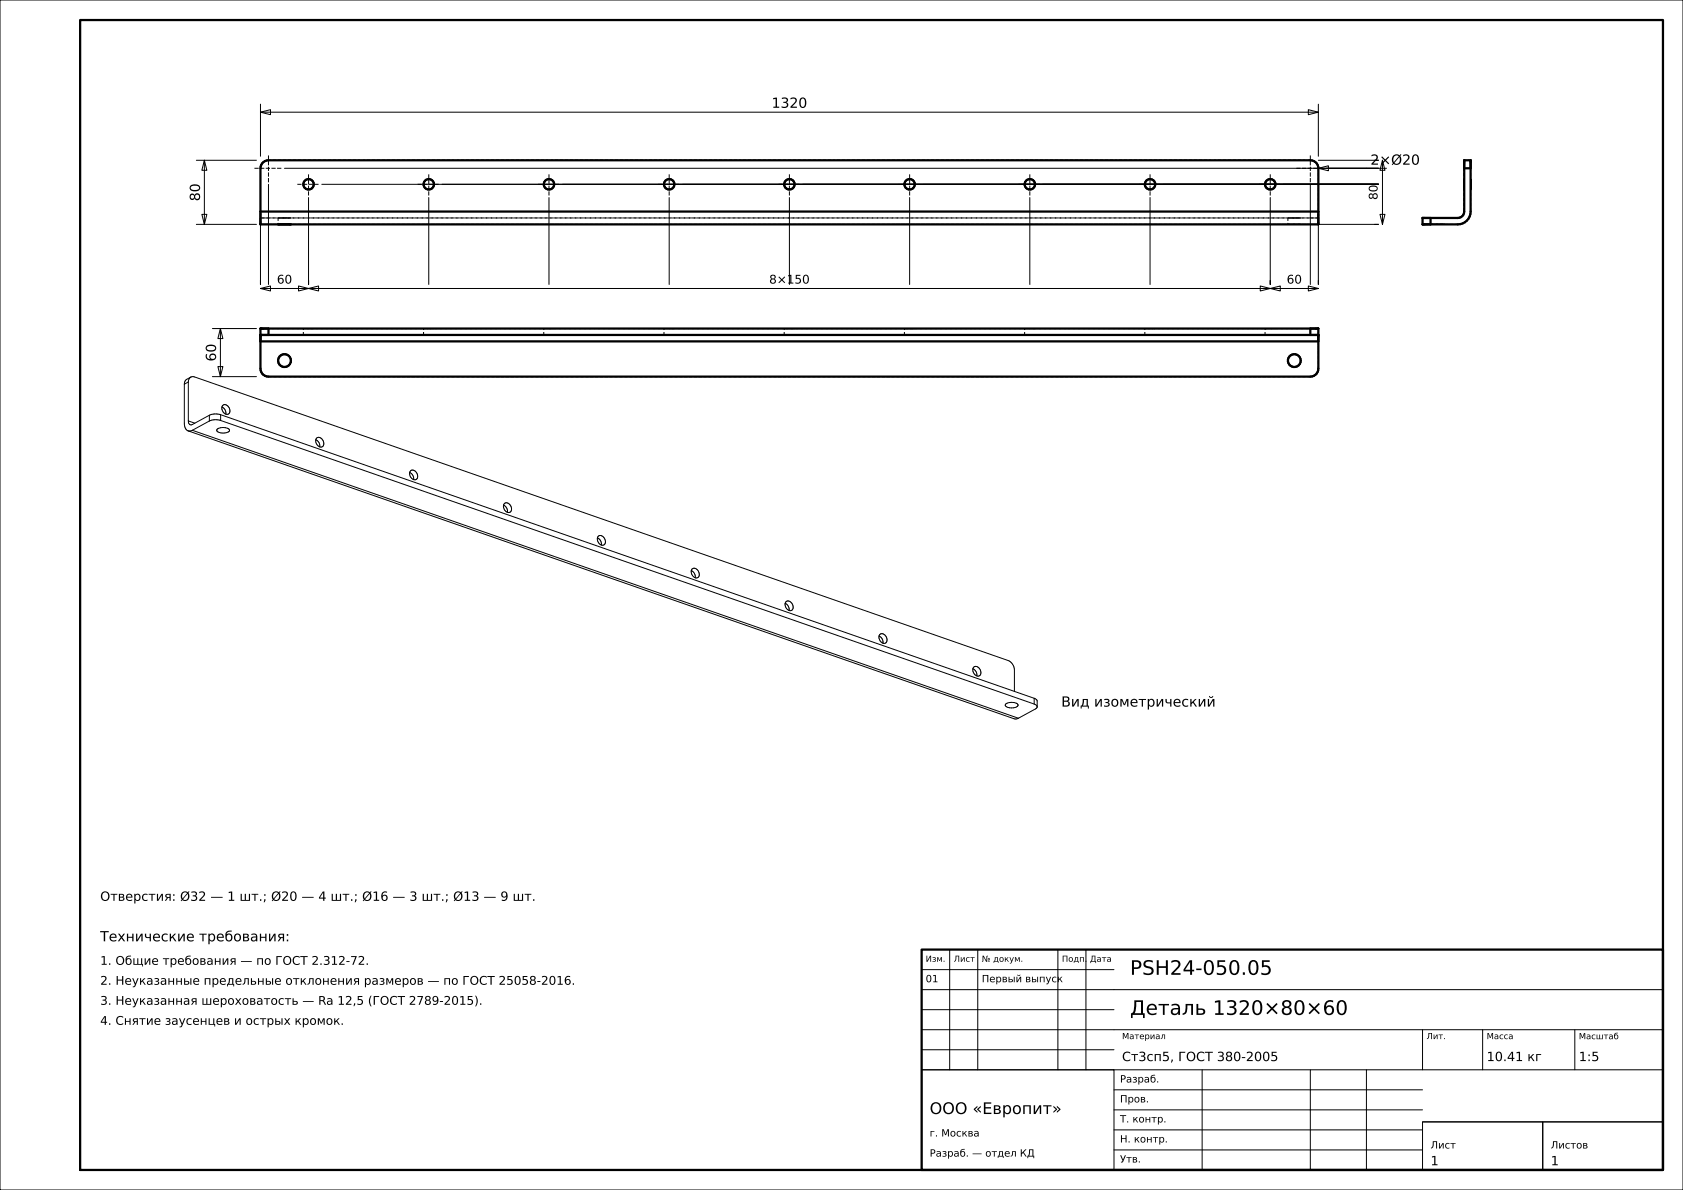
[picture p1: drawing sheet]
<svg xmlns="http://www.w3.org/2000/svg" width="420mm" height="297mm" viewBox="0 0 420 297" stroke-linecap="round" stroke-linejoin="round" font-family="sans-serif">
<g fill="none" stroke="#000" stroke-width=".25">
<path d="M0 0h420v297h-420zM49 40h15M51 40l.6 2.5h-1.2zM51 40v16M65 28l2.5-.6v1.2zM65 26v13M65 28h264M326.5 27.4l2.5 .6-2.5 .6zM329 26v13M329 40h15M345 40l.6 2.5h-1.2zM345 40v16"/>
<path d="M49 56h15M50.4 53.5h1.2l-.6 2.5zM65 56v15M67 46v25M71 42h275M77 49.3v21.7M80.3 46h263.7M107 49.3v21.7M137 49.3v21.7M167 49.3v21.7M197 49.3v21.7M227 49.3v21.7"/>
<path d="M257 49.3v21.7M287 49.3v21.7M317 49.3v21.7M327 46v25M329 42l2.5-.6v1.2zM344 56h-15v15M344.4 53.5h1.2l-.6 2.5zM65 72l2.5-.6v1.2zM65 72h264M74.5 71.4l2.5 .6-2.5 .6zM77 72l2.5-.6v1.2zM314.5 71.4l2.5 .6-2.5 .6z"/>
<path d="M317 72l2.5-.6v1.2zM326.5 71.4l2.5 .6-2.5 .6zM46 95.9v9.7a1.89 1.89 0 0 0 .9 1.9M47 95.3v9.8M47 95.3l-1 .6M47.6 94.1h1l203 70.8a2.61 2.61 0 0 1 1.5 2.3v5.4M47.6 94.1a1.32 1.32 0 0 0-.6 1.2M47.6 94.1l-1 .6a1.32 1.32 0 0 0-.6 1.2M53 94h11M53 82h11M54.4 91.5h1.2l-.6 2.5zM55 82l.6 2.5h-1.2z"/>
<path d="M55 82v12M46.9 107.5l206.2 71.9 1-.1M47 105.1l1.6 .5M48 107.4l-1.1 .1M48 107.4l206.1 71.9M52.2 103.6l-4.2 2.4a.73 .73 0 0 1-.8-.2 .73 .73 0 0 1-.2-.7M52.2 105.1l-4.2 2.3M52.2 103.6v1.5M54.2 107.1a2.25 2.25 0 0 1 3.1 .3v.1a2.3 2.3 0 0 1-3.2-.1zM55.1 103.5a4 4 0 0 0-2.9 .1M55.1 104.9a4 4 0 0 0-2.9 .2M55.1 103.5l203 70.8"/>
<path d="M55.1 104.9l203 70.8M55.1 103.5v1.4M55.4 101.6a1.67 1.67 0 0 1 1 1.8M55.6 101.2a1.35 1.35 0 0 1 1.5 .4 1.35 1.35 0 0 1 .2 1.5 1.2 1.2 0 0 1-1.4 0 1.2 1.2 0 0 1-.5-1.3zM78.8 109.7a1.67 1.67 0 0 1 1 1.8M79 109.4a1.35 1.35 0 0 1 1.5 .3 1.35 1.35 0 0 1 .2 1.6 1.2 1.2 0 0 1-1.4 0 1.2 1.2 0 0 1-.5-1.3zM102.2 117.9a1.67 1.67 0 0 1 1 1.8M102.4 117.5a1.35 1.35 0 0 1 1.5 .4 1.35 1.35 0 0 1 .2 1.5 1.2 1.2 0 0 1-1.4 .1 1.2 1.2 0 0 1-.5-1.3zM125.7 126.1a1.67 1.67 0 0 1 .9 1.8M125.9 125.7a1.35 1.35 0 0 1 1.5 .4 1.35 1.35 0 0 1 .1 1.5 1.2 1.2 0 0 1-1.4 0 1.2 1.2 0 0 1-.5-1.3zM149.1 134.2a1.67 1.67 0 0 1 1 1.8M149.3 133.9a1.35 1.35 0 0 1 1.5 .3 1.35 1.35 0 0 1 .2 1.6 1.2 1.2 0 0 1-1.4 0 1.2 1.2 0 0 1-.5-1.3z"/>
<path d="M172.5 142.4a1.67 1.67 0 0 1 1 1.8M172.7 142a1.35 1.35 0 0 1 1.5 .4 1.35 1.35 0 0 1 .2 1.5 1.2 1.2 0 0 1-1.4 .1 1.2 1.2 0 0 1-.5-1.3zM195.9 150.6a1.67 1.67 0 0 1 1 1.8M196.1 150.2a1.35 1.35 0 0 1 1.5 .4 1.35 1.35 0 0 1 .2 1.5 1.2 1.2 0 0 1-1.4 0 1.2 1.2 0 0 1-.5-1.3zM219.4 158.7a1.67 1.67 0 0 1 .9 1.8M219.6 158.4a1.35 1.35 0 0 1 1.5 .3 1.35 1.35 0 0 1 .1 1.6 1.2 1.2 0 0 1-1.4 0 1.2 1.2 0 0 1-.5-1.3zM242.8 166.9a1.67 1.67 0 0 1 1 1.8M243 166.5a1.35 1.35 0 0 1 1.5 .4 1.35 1.35 0 0 1 .2 1.5 1.2 1.2 0 0 1-1.4 .1 1.2 1.2 0 0 1-.5-1.3zM251 175.7a2.25 2.25 0 0 1 3.1 .3l-.1 .1a2.3 2.3 0 0 1-3.1-.1zM258.1 174.3l.7 .5v1.6M258.1 175.7l.5 .3 .2 .4M258.1 174.3v1.4"/>
<path d="M258.8 176.4l-.4 .5-4.3 2.4M237 237v30M244 237v30M264 237v30M271 237v30M230 257h185M230 252h48M230 247h185M230 242h48M355 257v10M370 257v10M393 257v10"/>
<path d="M230 267h48v25h-48zM230 267h185M230 262h48M278 277h77M278 272h77M300 267v25M327 267v25M341 267v25M278 287h77M278 282h77M355 280h30v12h-30zM355 280h60"/>
<path d="M385 280h30v12h-30z"/>
</g>
<g fill="none" stroke="#000" stroke-width=".56">
<path d="M20 5h395v287h-395zM365.4 40h1.6v12.8a3.2 3.2 0 0 1-3.2 3.2h-8.8v-1.6h8.8a1.6 1.6 0 0 0 1.6-1.6zM65 52.8h264M65.8 40.4l1.2-.4h260a2 2 0 0 1 2 2v14h-264v-14a2 2 0 0 1 .8-1.6zM357 54.4v1.6M365.4 42h1.6M65 82h264v10a2 2 0 0 1-2 2h-260a2 2 0 0 1-2-2zM65 83.6h264M65 85.2h264M67 82v1.6M327 82v1.6M230 237h185v55h-185z"/>
<circle cx="77" cy="46" r="1.3"/>
<circle cx="107" cy="46" r="1.3"/>
<circle cx="137" cy="46" r="1.3"/>
<circle cx="167" cy="46" r="1.3"/>
<circle cx="197" cy="46" r="1.3"/>
<circle cx="227" cy="46" r="1.3"/>
<circle cx="257" cy="46" r="1.3"/>
<circle cx="287" cy="46" r="1.3"/>
<circle cx="317" cy="46" r="1.3"/>
<circle cx="71" cy="90" r="1.6"/>
<circle cx="323" cy="90" r="1.6"/>
</g>
<g fill="none" stroke="#000" stroke-width=".25" stroke-dasharray=".7 .5" stroke-linecap="butt">
<path d="M67 40h260M327 40l.4 .1M367 40h-1.6M65 42l.1-.4M65 52.8v-10.8M65 54.4v1.6M65 54.4v-.1M65 54.3v-.1M65 54.2v-.1M65 54.1v-.2M65 53.9v-.1M65 53.8v-.1"/>
<path d="M65 53.7v-.2M65 53.5v-.2M65 53.3v-.1M65 53.2v-.2M65 53v-.2M65 56h.1M65.1 41.6l.1-.5M65.1 54.4h-.1M65.1 56h.1M65.2 41.1l.2-.3M65.2 54.4h-.1M65.2 56h.1"/>
<path d="M65.3 54.4h-.1M65.3 56h.1M65.4 40.8l.4-.4M65.4 54.4h-.1M65.4 56h.2M65.6 54.4h-.2M65.6 56h.2M65.8 40.4l.3-.2M65.8 54.4h-.2M65.8 56h.1M65.9 54.4h-.1M65.9 56h.2"/>
<path d="M66.1 40.2l.5-.1M66.1 54.4h-.2M66.1 56h.2M66.3 54.4h-.2M66.3 56h.3M66.6 40.1l.4-.1M66.6 54.4h-.3M66.6 56h.2M66.8 54.4h-.2M66.8 56h.2M67 54.4h-.2M69.4 54.4v1.6"/>
<path d="M69.4 56h.2M69.4 54.4h.2M69.6 56h.1M69.6 54.4h.1M69.6 54.4h-.2M69.7 56h.3M69.7 54.4h.3M69.7 54.4h-.1M70 56h.3M70 54.4h.3M70 54.4h-.3M70.3 56h.3"/>
<path d="M70.3 54.4h.3M70.3 54.4h-.3M70.6 56h.4M70.6 54.4h.4M70.6 54.4h-.3M71 56h.4M71 54.4h.4M71 54.4h-.4M71.4 56h.3M71.4 54.4h.3M71.4 54.4h-.4M71.7 56h.3"/>
<path d="M71.7 54.4h.3M71.7 54.4h-.3M72 56h.3M72 54.4h.3M72 54.4h-.3M72.3 56h.1M72.3 54.4h.1M72.3 54.4h-.3M72.4 56h.2M72.4 54.4h.2M72.4 54.4h-.1M72.6 54.4h-.2"/>
<path d="M75.7 46.2v-.4M75.7 45.8l.1-.4M75.8 46.6l-.1-.4M75.8 45.4l.2-.3M76 46.9l-.2-.3M76 45.1l.4-.2M76.4 47.1l-.4-.2M76.4 44.9l.3-.2M76.7 47.3l-.3-.2M76.7 44.7h.4M77.1 47.3h-.4M77.1 44.7l.4 .1"/>
<path d="M77.5 47.2l-.4 .1M77.5 44.8l.3 .2M77.8 47l-.3 .2M77.8 45l.3 .3M78.1 46.7l-.3 .3M78.1 45.3l.1 .3M78.2 46.4l-.1 .3M78.2 45.6l.1 .4M78.3 46l-.1 .4M105.7 46.2v-.4M105.7 45.8l.1-.4M105.8 46.6l-.1-.4"/>
<path d="M105.8 45.4l.2-.3M106 46.9l-.2-.3M106 45.1l.4-.2M106.4 47.1l-.4-.2M106.4 44.9l.3-.2M106.7 47.3l-.3-.2M106.7 44.7h.4M107.1 47.3h-.4M107.1 44.7l.4 .1M107.5 47.2l-.4 .1M107.5 44.8l.3 .2M107.8 47l-.3 .2"/>
<path d="M107.8 45l.3 .3M108.1 46.7l-.3 .3M108.1 45.3l.1 .3M108.2 46.4l-.1 .3M108.2 45.6l.1 .4M108.3 46l-.1 .4M135.7 46.2v-.4M135.7 45.8l.1-.4M135.8 46.6l-.1-.4M135.8 45.4l.2-.3M136 46.9l-.2-.3M136 45.1l.3-.2"/>
<path d="M136.3 47.1l-.3-.2M136.3 44.9l.4-.2M136.7 47.3l-.4-.2M136.7 44.7h.4M137.1 47.3h-.4M137.1 44.7l.4 .1M137.5 47.2l-.4 .1M137.5 44.8l.3 .2M137.8 47l-.3 .2M137.8 45l.3 .3M138.1 46.7l-.3 .3M138.1 45.3l.1 .3"/>
<path d="M138.2 46.4l-.1 .3M138.2 45.6l.1 .4M138.3 46l-.1 .4M165.7 46.2v-.4M165.7 45.8l.1-.4M165.8 46.6l-.1-.4M165.8 45.4l.2-.3M166 46.9l-.2-.3M166 45.1l.3-.2M166.3 47.1l-.3-.2M166.3 44.9l.4-.2M166.7 47.3l-.4-.2"/>
<path d="M166.7 44.7h.4M167.1 47.3h-.4M167.1 44.7l.4 .1M167.5 47.2l-.4 .1M167.5 44.8l.3 .2M167.8 47l-.3 .2M167.8 45l.3 .3M168.1 46.7l-.3 .3M168.1 45.3l.1 .3M168.2 46.4l-.1 .3M168.2 45.6l.1 .4M168.3 46l-.1 .4"/>
<path d="M195.7 46.2v-.4M195.7 45.8l.1-.4M195.8 46.6l-.1-.4M195.8 45.4l.2-.3M196 46.9l-.2-.3M196 45.1l.4-.2M196.4 47.1l-.4-.2M196.4 44.9l.3-.2M196.7 47.3l-.3-.2M196.7 44.7h.4M197.1 47.3h-.4M197.1 44.7l.4 .1"/>
<path d="M197.5 47.2l-.4 .1M197.5 44.8l.3 .2M197.8 47l-.3 .2M197.8 45l.3 .3M198.1 46.7l-.3 .3M198.1 45.3l.1 .3M198.2 46.4l-.1 .3M198.2 45.6l.1 .4M198.3 46l-.1 .4M225.7 46.2v-.4M225.7 45.8l.1-.4M225.8 46.6l-.1-.4"/>
<path d="M225.8 45.4l.2-.3M226 46.9l-.2-.3M226 45.1l.4-.2M226.4 47.1l-.4-.2M226.4 44.9l.3-.2M226.7 47.3l-.3-.2M226.7 44.7h.4M227.1 47.3h-.4M227.1 44.7l.4 .1M227.5 47.2l-.4 .1M227.5 44.8l.3 .2M227.8 47l-.3 .2"/>
<path d="M227.8 45l.3 .3M228.1 46.7l-.3 .3M228.1 45.3l.1 .3M228.2 46.4l-.1 .3M228.2 45.6l.1 .4M228.3 46l-.1 .4M255.7 46.2v-.4M255.7 45.8l.1-.4M255.8 46.6l-.1-.4M255.8 45.4l.2-.3M256 46.9l-.2-.3M256 45.1l.4-.2"/>
<path d="M256.4 47.1l-.4-.2M256.4 44.9l.3-.2M256.7 47.3l-.3-.2M256.7 44.7h.4M257.1 47.3h-.4M257.1 44.7l.4 .1M257.5 47.2l-.4 .1M257.5 44.8l.3 .2M257.8 47l-.3 .2M257.8 45l.3 .3M258.1 46.7l-.3 .3M258.1 45.3l.1 .3"/>
<path d="M258.2 46.4l-.1 .3M258.2 45.6l.1 .4M258.3 46l-.1 .4M285.7 46.2v-.4M285.7 45.8l.1-.4M285.8 46.6l-.1-.4M285.8 45.4l.2-.3M286 46.9l-.2-.3M286 45.1l.4-.2M286.4 47.1l-.4-.2M286.4 44.9l.3-.2M286.7 47.3l-.3-.2"/>
<path d="M286.7 44.7h.4M287.1 47.3h-.4M287.1 44.7l.4 .1M287.5 47.2l-.4 .1M287.5 44.8l.3 .2M287.8 47l-.3 .2M287.8 45l.3 .3M288.1 46.7l-.3 .3M288.1 45.3l.1 .3M288.2 46.4l-.1 .3M288.2 45.6l.1 .4M288.3 46l-.1 .4"/>
<path d="M315.7 46.2v-.4M315.7 45.8l.1-.4M315.8 46.6l-.1-.4M315.8 45.4l.2-.3M316 46.9l-.2-.3M316 45.1l.4-.2M316.4 47.1l-.4-.2M316.4 44.9l.3-.2M316.7 47.3l-.3-.2M316.7 44.7h.4M317.1 47.3h-.4M317.1 44.7l.4 .1"/>
<path d="M317.5 47.2l-.4 .1M317.5 44.8l.3 .2M317.8 47l-.3 .2M317.8 45l.3 .3M318.1 46.7l-.3 .3M318.1 45.3l.1 .3M318.2 46.4l-.1 .3M318.2 45.6l.1 .4M318.3 46l-.1 .4M321.4 54.4v1.6M321.4 56h.2M321.4 54.4h.2"/>
<path d="M321.6 56h.1M321.6 56h-.2M321.6 54.4h.1M321.6 54.4h-.2M321.7 56h.3M321.7 56h-.1M321.7 54.4h.3M321.7 54.4h-.1M322 56h.3M322 56h-.3M322 54.4h.3M322 54.4h-.3"/>
<path d="M322.3 56h.3M322.3 56h-.3M322.3 54.4h.3M322.3 54.4h-.3M322.6 56h.4M322.6 56h-.3M322.6 54.4h.4M322.6 54.4h-.3M323 56h.4M323 56h-.4M323 54.4h.4M323 54.4h-.4"/>
<path d="M323.4 56h.3M323.4 56h-.4M323.4 54.4h.3M323.4 54.4h-.4M323.7 56h.3M323.7 56h-.3M323.7 54.4h.3M323.7 54.4h-.3M324 56h.3M324 56h-.3M324 54.4h.3M324 54.4h-.3"/>
<path d="M324.3 56h.1M324.3 56h-.3M324.3 54.4h.1M324.3 54.4h-.3M324.4 56h.2M324.4 56h-.1M324.4 54.4h.2M324.4 54.4h-.1M324.6 56h-.2M324.6 54.4h-.2M327 56h.2M327 54.4h-260"/>
<path d="M327 56h-260M327.2 54.4h-.2M327.2 56h.2M327.4 40.1l.5 .1M327.4 54.4h-.2M327.4 56h.3M327.7 54.4h-.3M327.7 56h.2M327.9 40.2l.3 .2M327.9 54.4h-.2M327.9 56h.2M328.1 54.4h-.2"/>
<path d="M328.1 56h.1M328.2 40.4l.4 .4M328.2 54.4h-.1M328.2 56h.2M328.4 54.4h-.2M328.4 56h.2M328.6 40.8l.2 .3M328.6 54.4h-.2M328.6 56h.1M328.7 54.4h-.1M328.7 56h.1M328.8 41.1l.1 .5"/>
<path d="M328.8 54.4h-.1M328.8 56h.1M328.9 54.4h-.1M328.9 41.6l.1 .4M328.9 56h.1M329 54.4h-.1M329 42v10.8M329 56v-1.6M329 54.4h-264M329 52.8v.2M329 53v.2M329 53.2v.1"/>
<path d="M329 53.3v.2M329 53.5v.2M329 53.7v.1M329 53.8v.1M329 53.9v.2M329 54.1v.1M329 54.2v.1M329 54.3v.1M355 54.4v1.6M355 56h.1M355.1 54.4h-.1M355.1 56h.1"/>
<path d="M355.2 54.4h-.1M355.2 56h.1M355.3 54.4h-.1M355.3 56h.1M355.4 54.4h-.1M355.4 56h.2M355.6 54.4h-.2M355.6 56h.2M355.8 54.4h-.2M355.8 56h.1M355.9 54.4h-.1M355.9 56h.2"/>
<path d="M356.1 54.4h-.2M356.1 56h.2M356.3 54.4h-.2M356.3 56h.3M356.6 54.4h-.3M356.6 56h.2M356.8 54.4h-.2M356.8 56h.2M357 54.4h-.2M357.4 56h.2M357.4 54.4h.1M357.5 56h-.1"/>
<path d="M357.5 54.4h.1M357.6 56h-.1M357.6 56h.1M357.6 54.4h-.2M357.6 54.4h.1M357.7 56h-.1M357.7 56h.3M357.7 54.4h-.1M357.7 54.4h.2M357.9 56h-.2M357.9 54.4h.1M358 56h-.1"/>
<path d="M358 56h.3M358 54.4h-.3M358 54.4h.1M358.1 56h-.1M358.1 54.4h.2M358.3 56h-.2M358.3 56h.3M358.3 54.4h-.3M358.3 54.4h.2M358.5 56h-.2M358.5 54.4h.1M358.6 56h-.1"/>
<path d="M358.6 56h.4M358.6 54.4h-.3M358.6 54.4h.2M358.8 56h-.2M358.8 54.4h.2M359 56h-.2M359 56h.4M359 54.4h.2M359 54.4h-.4M359.2 56h-.2M359.2 54.4h.2M359.4 56h.3"/>
<path d="M359.4 56h-.2M359.4 54.4h.1M359.4 54.4h-.4M359.5 56h-.1M359.5 54.4h.2M359.7 56h.3M359.7 56h-.2M359.7 54.4h.2M359.7 54.4h-.3M359.9 56h-.2M359.9 54.4h.1M360 56h.3"/>
<path d="M360 56h-.1M360 54.4h.1M360 54.4h-.3M360.1 56h-.1M360.1 54.4h.2M360.3 56h.1M360.3 56h-.2M360.3 54.4h.1M360.3 54.4h-.3M360.4 56h-.1M360.4 56h.2M360.4 54.4h.1"/>
<path d="M360.4 54.4h-.1M360.5 56h-.1M360.5 54.4h.1M360.6 56h-.1M360.6 54.4h-.2M363.8 54.4h-6.8M363.8 56h-6.8M364.2 54.3l-.4 .1M364.4 55.9l-.6 .1M364.6 54.2l-.4 .1M364.9 53.9l-.3 .3M365 55.8l-.6 .1"/>
<path d="M365.2 53.6l-.3 .3M365.3 53.2l-.1 .4M365.4 46v.1M365.4 46.1v.2M365.4 46.3v.1M365.4 46.4v.2M365.4 46.6v.1M365.4 46.7v.1M365.4 46.8v.1M365.4 46.9v.1M365.4 47v.1M365.4 47.1v.1"/>
<path d="M365.4 47.2v.1M365.4 47.3v-.1M365.4 47.2v-.2M365.4 47v-.2M365.4 46.8v-.2M365.4 46.6v-.3M365.4 46.3v-.3M365.4 46v-.3M365.4 45.7v-.3M365.4 45.4v-.2M365.4 45.2v-.2M365.4 45v-.2"/>
<path d="M365.4 44.8v-.1M365.4 44.7v.1M365.4 44.8v.1M365.4 44.9v.1M365.4 45v.1M365.4 45.1v.1M365.4 45.2v.1M365.4 45.3v.1M365.4 45.4v.2M365.4 45.6v.1M365.4 45.7v.2M365.4 45.9v.1"/>
<path d="M365.4 40v.1M365.4 40.1v.1M365.4 40.2v.1M365.4 40.3v.1M365.4 40.4v.2M365.4 40.6v.2M365.4 40.8v.1M365.4 40.9v.2M365.4 41.1v.2M365.4 41.3v.3M365.4 41.6v.2M365.4 41.8v.2"/>
<path d="M365.4 42v10.8M365.4 52.8l-.1 .4M365.6 55.5l-.6 .3M366.1 55.1l-.5 .4M366.5 54.6l-.4 .5M366.8 54l-.3 .6M366.9 53.4l-.1 .6M367 46v-.1M367 45.9v-.2M367 45.7v-.1M367 45.6v-.2M367 45.4v-.1"/>
<path d="M367 45.3v-.1M367 45.2v-.1M367 45.1v-.1M367 45v-.1M367 44.9v-.1M367 44.8v-.1M367 44.7v.1M367 44.8v.2M367 45v.2M367 45.2v.2M367 45.4v.3M367 45.7v.3"/>
<path d="M367 46v.3M367 46.3v.3M367 46.6v.2M367 46.8v.2M367 47v.2M367 47.2v.1M367 47.3v-.1M367 47.2v-.1M367 47.1v-.1M367 47v-.1M367 46.9v-.1M367 46.8v-.1"/>
<path d="M367 46.7v-.1M367 46.6v-.2M367 46.4v-.1M367 46.3v-.2M367 46.1v-.1M367 42v-.2M367 41.8v-.2M367 41.6v-.3M367 41.3v-.2M367 41.1v-.2M367 40.9v-.1M367 40.8v-.2"/>
<path d="M367 40.6v-.2M367 40.4v-.1M367 40.3v-.1M367 40.2v-.1M367 40.1v-.1M367 52.8l-.1 .6M367 42v10.8M65 83.6h264M65 85.2v6.8M65 82v.1M65 82.1v.1M65 82.2v.1"/>
<path d="M65 82.3v.2M65 82.5v.2M65 82.7v.2M65 82.9v.3M65 83.2v.3M65 83.5v.3M65 83.8v.3M65 84.1v.4M65 84.5v.3M65 84.8v.4M65 82v1.6M65.1 92.4l-.1-.4"/>
<path d="M65.2 92.9l-.1-.5M65.4 93.2l-.2-.3M65.8 93.6l-.4-.4M66.1 93.8l-.3-.2M66.6 93.9l-.5-.1M67 94l-.4-.1M67 94h260M69.4 90.2v-.4M69.4 89.8l.1-.4M69.5 90.6l-.1-.4M69.5 89.4l.3-.4M69.8 91l-.3-.4"/>
<path d="M69.8 89l.3-.3M70.1 91.3l-.3-.3M70.1 88.7l.4-.2M70.5 91.5l-.4-.2M70.5 88.5l.4-.1M70.9 91.6l-.4-.1M70.9 88.4h.4M71.3 91.6h-.4M71.3 88.4l.4 .2M71.7 91.4l-.4 .2M71.7 88.6l.4 .2M72.1 91.2l-.4 .2"/>
<path d="M72.1 88.8l.3 .4M72.4 90.8l-.3 .4M72.4 89.2l.1 .4M72.5 90.4l-.1 .4M72.5 89.6l.1 .4M72.6 90l-.1 .4M75.7 83.6v-1.6M75.7 82h.1M75.7 83.6h.1M75.8 82h.2M75.8 82h-.1M75.8 83.6h.2"/>
<path d="M75.8 83.6h-.1M76 82h.2M76 82h-.2M76 83.6h.2M76 83.6h-.2M76.2 82h.2M76.2 82h-.2M76.2 83.6h.2M76.2 83.6h-.2M76.4 82h.3M76.4 82h-.2M76.4 83.6h.3"/>
<path d="M76.4 83.6h-.2M76.7 82h.3M76.7 82h-.3M76.7 83.6h.3M76.7 83.6h-.3M77 82h.3M77 82h-.3M77 83.6h.3M77 83.6h-.3M77.3 82h.3M77.3 82h-.3M77.3 83.6h.3"/>
<path d="M77.3 83.6h-.3M77.6 82h.2M77.6 82h-.3M77.6 83.6h.2M77.6 83.6h-.3M77.8 82h.2M77.8 82h-.2M77.8 83.6h.2M77.8 83.6h-.2M78 82h.2M78 82h-.2M78 83.6h.2"/>
<path d="M78 83.6h-.2M78.2 82h.1M78.2 82h-.2M78.2 83.6h.1M78.2 83.6h-.2M78.3 82h-.1M78.3 83.6h-.1M105.7 83.6v-1.6M105.7 82h.1M105.7 83.6h.1M105.8 82h.2M105.8 82h-.1"/>
<path d="M105.8 83.6h.2M105.8 83.6h-.1M106 82h.2M106 82h-.2M106 83.6h.2M106 83.6h-.2M106.2 82h.2M106.2 82h-.2M106.2 83.6h.2M106.2 83.6h-.2M106.4 82h.3M106.4 82h-.2"/>
<path d="M106.4 83.6h.3M106.4 83.6h-.2M106.7 82h.3M106.7 82h-.3M106.7 83.6h.3M106.7 83.6h-.3M107 82h.3M107 82h-.3M107 83.6h.3M107 83.6h-.3M107.3 82h.3M107.3 82h-.3"/>
<path d="M107.3 83.6h.3M107.3 83.6h-.3M107.6 82h.2M107.6 82h-.3M107.6 83.6h.2M107.6 83.6h-.3M107.8 82h.2M107.8 82h-.2M107.8 83.6h.2M107.8 83.6h-.2M108 82h.2M108 82h-.2"/>
<path d="M108 83.6h.2M108 83.6h-.2M108.2 82h.1M108.2 82h-.2M108.2 83.6h.1M108.2 83.6h-.2M108.3 82h-.1M108.3 83.6h-.1M135.7 83.6v-1.6M135.7 82h.1M135.7 83.6h.1M135.8 82h.2"/>
<path d="M135.8 82h-.1M135.8 83.6h.2M135.8 83.6h-.1M136 82h.2M136 82h-.2M136 83.6h.2M136 83.6h-.2M136.2 82h.2M136.2 82h-.2M136.2 83.6h.2M136.2 83.6h-.2M136.4 82h.3"/>
<path d="M136.4 82h-.2M136.4 83.6h.3M136.4 83.6h-.2M136.7 82h.3M136.7 82h-.3M136.7 83.6h.3M136.7 83.6h-.3M137 82h.3M137 82h-.3M137 83.6h.3M137 83.6h-.3M137.3 82h.3"/>
<path d="M137.3 82h-.3M137.3 83.6h.3M137.3 83.6h-.3M137.6 82h.2M137.6 82h-.3M137.6 83.6h.2M137.6 83.6h-.3M137.8 82h.2M137.8 82h-.2M137.8 83.6h.2M137.8 83.6h-.2M138 82h.2"/>
<path d="M138 82h-.2M138 83.6h.2M138 83.6h-.2M138.2 82h.1M138.2 82h-.2M138.2 83.6h.1M138.2 83.6h-.2M138.3 82h-.1M138.3 83.6h-.1M165.7 83.6v-1.6M165.7 82h.1M165.7 83.6h.1"/>
<path d="M165.8 82h.2M165.8 82h-.1M165.8 83.6h.2M165.8 83.6h-.1M166 82h.2M166 82h-.2M166 83.6h.2M166 83.6h-.2M166.2 82h.2M166.2 82h-.2M166.2 83.6h.2M166.2 83.6h-.2"/>
<path d="M166.4 82h.3M166.4 82h-.2M166.4 83.6h.3M166.4 83.6h-.2M166.7 82h.3M166.7 82h-.3M166.7 83.6h.3M166.7 83.6h-.3M167 82h.3M167 82h-.3M167 83.6h.3M167 83.6h-.3"/>
<path d="M167.3 82h.3M167.3 82h-.3M167.3 83.6h.3M167.3 83.6h-.3M167.6 82h.2M167.6 82h-.3M167.6 83.6h.2M167.6 83.6h-.3M167.8 82h.2M167.8 82h-.2M167.8 83.6h.2M167.8 83.6h-.2"/>
<path d="M168 82h.2M168 82h-.2M168 83.6h.2M168 83.6h-.2M168.2 82h.1M168.2 82h-.2M168.2 83.6h.1M168.2 83.6h-.2M168.3 82h-.1M168.3 83.6h-.1M195.7 83.6v-1.6M195.7 82h.1"/>
<path d="M195.7 83.6h.1M195.8 82h.2M195.8 82h-.1M195.8 83.6h.2M195.8 83.6h-.1M196 82h.2M196 82h-.2M196 83.6h.2M196 83.6h-.2M196.2 82h.2M196.2 82h-.2M196.2 83.6h.2"/>
<path d="M196.2 83.6h-.2M196.4 82h.3M196.4 82h-.2M196.4 83.6h.3M196.4 83.6h-.2M196.7 82h.3M196.7 82h-.3M196.7 83.6h.3M196.7 83.6h-.3M197 82h.3M197 82h-.3M197 83.6h.3"/>
<path d="M197 83.6h-.3M197.3 82h.3M197.3 82h-.3M197.3 83.6h.3M197.3 83.6h-.3M197.6 82h.2M197.6 82h-.3M197.6 83.6h.2M197.6 83.6h-.3M197.8 82h.2M197.8 82h-.2M197.8 83.6h.2"/>
<path d="M197.8 83.6h-.2M198 82h.2M198 82h-.2M198 83.6h.2M198 83.6h-.2M198.2 82h.1M198.2 82h-.2M198.2 83.6h.1M198.2 83.6h-.2M198.3 82h-.1M198.3 83.6h-.1M225.7 83.6v-1.6"/>
<path d="M225.7 82h.1M225.7 83.6h.1M225.8 82h.2M225.8 82h-.1M225.8 83.6h.2M225.8 83.6h-.1M226 82h.2M226 82h-.2M226 83.6h.2M226 83.6h-.2M226.2 82h.2M226.2 82h-.2"/>
<path d="M226.2 83.6h.2M226.2 83.6h-.2M226.4 82h.3M226.4 82h-.2M226.4 83.6h.3M226.4 83.6h-.2M226.7 82h.3M226.7 82h-.3M226.7 83.6h.3M226.7 83.6h-.3M227 82h.3M227 82h-.3"/>
<path d="M227 83.6h.3M227 83.6h-.3M227.3 82h.3M227.3 82h-.3M227.3 83.6h.3M227.3 83.6h-.3M227.6 82h.2M227.6 82h-.3M227.6 83.6h.2M227.6 83.6h-.3M227.8 82h.2M227.8 82h-.2"/>
<path d="M227.8 83.6h.2M227.8 83.6h-.2M228 82h.2M228 82h-.2M228 83.6h.2M228 83.6h-.2M228.2 82h.1M228.2 82h-.2M228.2 83.6h.1M228.2 83.6h-.2M228.3 82h-.1M228.3 83.6h-.1"/>
<path d="M255.7 83.6v-1.6M255.7 82h.1M255.7 83.6h.1M255.8 82h.2M255.8 82h-.1M255.8 83.6h.2M255.8 83.6h-.1M256 82h.2M256 82h-.2M256 83.6h.2M256 83.6h-.2M256.2 82h.2"/>
<path d="M256.2 82h-.2M256.2 83.6h.2M256.2 83.6h-.2M256.4 82h.3M256.4 82h-.2M256.4 83.6h.3M256.4 83.6h-.2M256.7 82h.3M256.7 82h-.3M256.7 83.6h.3M256.7 83.6h-.3M257 82h.3"/>
<path d="M257 82h-.3M257 83.6h.3M257 83.6h-.3M257.3 82h.3M257.3 82h-.3M257.3 83.6h.3M257.3 83.6h-.3M257.6 82h.2M257.6 82h-.3M257.6 83.6h.2M257.6 83.6h-.3M257.8 82h.2"/>
<path d="M257.8 82h-.2M257.8 83.6h.2M257.8 83.6h-.2M258 82h.2M258 82h-.2M258 83.6h.2M258 83.6h-.2M258.2 82h.1M258.2 82h-.2M258.2 83.6h.1M258.2 83.6h-.2M258.3 82h-.1"/>
<path d="M258.3 83.6h-.1M285.7 83.6v-1.6M285.7 82h.1M285.7 83.6h.1M285.8 82h.2M285.8 82h-.1M285.8 83.6h.2M285.8 83.6h-.1M286 82h.2M286 82h-.2M286 83.6h.2M286 83.6h-.2"/>
<path d="M286.2 82h.2M286.2 82h-.2M286.2 83.6h.2M286.2 83.6h-.2M286.4 82h.3M286.4 82h-.2M286.4 83.6h.3M286.4 83.6h-.2M286.7 82h.3M286.7 82h-.3M286.7 83.6h.3M286.7 83.6h-.3"/>
<path d="M287 82h.3M287 82h-.3M287 83.6h.3M287 83.6h-.3M287.3 82h.3M287.3 82h-.3M287.3 83.6h.3M287.3 83.6h-.3M287.6 82h.2M287.6 82h-.3M287.6 83.6h.2M287.6 83.6h-.3"/>
<path d="M287.8 82h.2M287.8 82h-.2M287.8 83.6h.2M287.8 83.6h-.2M288 82h.2M288 82h-.2M288 83.6h.2M288 83.6h-.2M288.2 82h.1M288.2 82h-.2M288.2 83.6h.1M288.2 83.6h-.2"/>
<path d="M288.3 82h-.1M288.3 83.6h-.1M315.7 83.6v-1.6M315.7 82h.1M315.7 83.6h.1M315.8 82h.2M315.8 82h-.1M315.8 83.6h.2M315.8 83.6h-.1M316 82h.2M316 82h-.2M316 83.6h.2"/>
<path d="M316 83.6h-.2M316.2 82h.2M316.2 82h-.2M316.2 83.6h.2M316.2 83.6h-.2M316.4 82h.3M316.4 82h-.2M316.4 83.6h.3M316.4 83.6h-.2M316.7 82h.3M316.7 82h-.3M316.7 83.6h.3"/>
<path d="M316.7 83.6h-.3M317 82h.3M317 82h-.3M317 83.6h.3M317 83.6h-.3M317.3 82h.3M317.3 82h-.3M317.3 83.6h.3M317.3 83.6h-.3M317.6 82h.2M317.6 82h-.3M317.6 83.6h.2"/>
<path d="M317.6 83.6h-.3M317.8 82h.2M317.8 82h-.2M317.8 83.6h.2M317.8 83.6h-.2M318 82h.2M318 82h-.2M318 83.6h.2M318 83.6h-.2M318.2 82h.1M318.2 82h-.2M318.2 83.6h.1"/>
<path d="M318.2 83.6h-.2M318.3 82h-.1M318.3 83.6h-.1M321.4 90.2v-.4M321.4 89.8l.1-.4M321.5 90.6l-.1-.4M321.5 89.4l.3-.4M321.8 91l-.3-.4M321.8 89l.3-.3M322.1 91.3l-.3-.3M322.1 88.7l.4-.2M322.5 91.5l-.4-.2"/>
<path d="M322.5 88.5l.4-.1M322.9 91.6l-.4-.1M322.9 88.4h.4M323.3 91.6h-.4M323.3 88.4l.4 .2M323.7 91.4l-.4 .2M323.7 88.6l.4 .2M324.1 91.2l-.4 .2M324.1 88.8l.3 .4M324.4 90.8l-.3 .4M324.4 89.2l.1 .4M324.5 90.4l-.1 .4"/>
<path d="M324.5 89.6l.1 .4M324.6 90l-.1 .4M327.4 93.9l-.4 .1M327.9 93.8l-.5 .1M328.2 93.6l-.3 .2M328.6 93.2l-.4 .4M328.8 92.9l-.2 .3M328.9 92.4l-.1 .5M329 92l-.1 .4M329 85.2v6.8M329 82v.1M329 82.1v.1"/>
<path d="M329 82.2v.1M329 82.3v.2M329 82.5v.2M329 82.7v.2M329 82.9v.3M329 83.2v.3M329 83.5v.3M329 83.8v.3M329 84.1v.4M329 84.5v.3M329 84.8v.4M329 82h-264"/>
<path d="M329 83.6v-1.6"/>
</g>
<g fill="none" stroke="#000" stroke-width=".25" stroke-dasharray="1.1 .4" stroke-linecap="butt">
<path d="M63.5 42h7M67 45.5v-7M74.2 46h5.6M77 48.8v-5.6M104.2 46h5.6M107 48.8v-5.6M134.2 46h5.6M137 48.8v-5.6M164.2 46h5.6M167 48.8v-5.6M194.2 46h5.6M197 48.8v-5.6"/>
<path d="M224.2 46h5.6M227 48.8v-5.6M254.2 46h5.6M257 48.8v-5.6M284.2 46h5.6M287 48.8v-5.6M314.2 46h5.6M317 48.8v-5.6M323.5 42h7M327 45.5v-7"/>
</g>
<g font-size="5">
<text x="282" y="243.3">PSH24-050.05</text>
<text x="282" y="253.3">Деталь 1320×80×60</text>
</g>
<text font-size="4" x="232" y="278">ООО «Европит»</text>
<g font-size="3.5">
<text x="192.6" y="26.9">1320</text>
<text x="342" y="41.1">2×Ø20</text>
<text x="49.9" y="50.2" transform="rotate(-90 49.9 50.2)">80</text>
<text x="53.9" y="90.2" transform="rotate(-90 53.9 90.2)">60</text>
<text x="264.8" y="176.4">Вид изометрический</text>
<text x="25" y="234.9">Технические требования:</text>
</g>
<g font-size="3.2">
<text x="25" y="224.8">Отверстия: Ø32 — 1 шт.; Ø20 — 4 шт.; Ø16 — 3 шт.; Ø13 — 9 шт.</text>
<text x="280" y="264.8">Ст3сп5, ГОСТ 380-2005</text>
<text x="371" y="264.8">10.41 кг</text>
<text x="394" y="264.8">1:5</text>
<text x="357" y="290.8">1</text>
<text x="387" y="290.8">1</text>
</g>
<g font-size="3">
<text x="343.8" y="49.9" transform="rotate(-90 343.8 49.9)">80</text>
<text x="69.1" y="70.8">60</text>
<text x="191.9" y="70.8">8×150</text>
<text x="321.1" y="70.8">60</text>
<text x="25" y="240.8">1. Общие требования — по ГОСТ 2.312-72.</text>
<text x="25" y="245.8">2. Неуказанные предельные отклонения размеров — по ГОСТ 25058-2016.</text>
<text x="25" y="250.8">3. Неуказанная шероховатость — Ra 12,5 (ГОСТ 2789-2015).</text>
<text x="25" y="255.8">4. Снятие заусенцев и острых кромок.</text>
</g>
<g font-size="2.5">
<text x="231" y="245.1">01</text>
<text x="245" y="245.1">Первый выпуск</text>
<text x="279.5" y="270.2">Разраб.</text>
<text x="279.5" y="275.1">Пров.</text>
<text x="279.5" y="280.1">Т. контр.</text>
<text x="232" y="283.6">г. Москва</text>
<text x="279.5" y="285.1">Н. контр.</text>
<text x="357" y="286.6">Лист</text>
<text x="387" y="286.6">Листов</text>
<text x="232" y="288.7">Разраб. — отдел КД</text>
<text x="279.5" y="290.1">Утв.</text>
</g>
<g font-size="2.1">
<text x="231" y="240">Изм.</text>
<text x="238" y="240">Лист</text>
<text x="245" y="240">№ докум.</text>
<text x="265" y="240">Подп.</text>
<text x="272" y="240">Дата</text>
<text x="280" y="259.3">Материал</text>
<text x="356" y="259.3">Лит.</text>
<text x="371" y="259.3">Масса</text>
<text x="394" y="259.4">Масштаб</text>
</g>
</svg>
